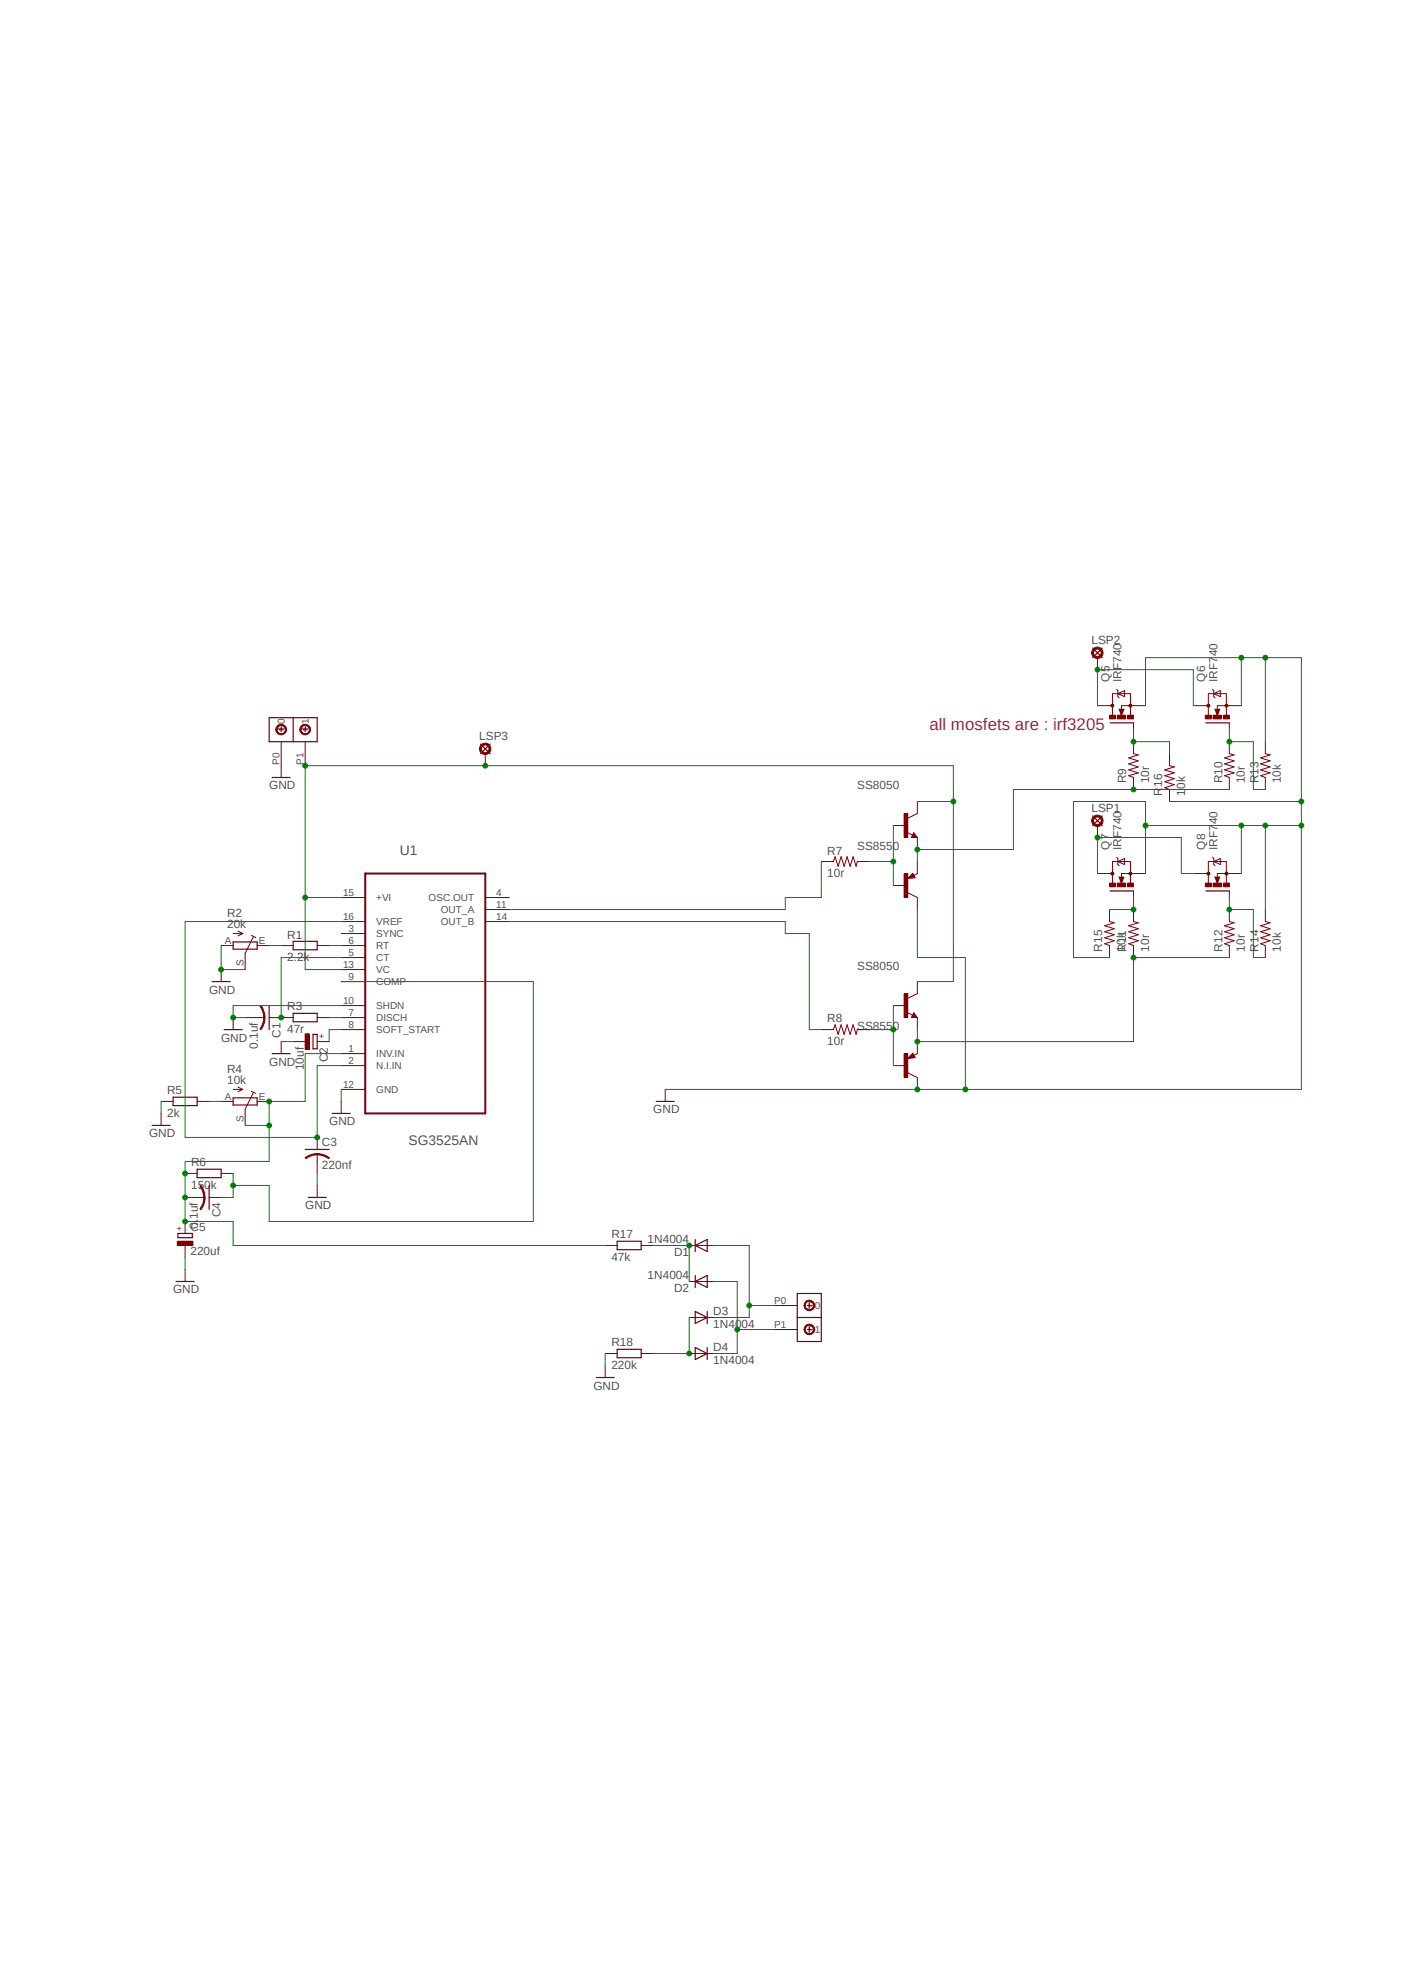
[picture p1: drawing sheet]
<svg xmlns="http://www.w3.org/2000/svg" width="297mm" height="420mm" viewBox="0 0 297 420" stroke-linecap="round" stroke-linejoin="round" font-family="sans-serif">
<path d="M29.8 133.6l246.6 161M276.4 133.6l-246.6 161" fill="none" stroke="#fff" stroke-width=".21"/>
<path d="M77.3 184.8h25.4v50.8h-25.4z" fill="none" stroke="#800000" stroke-width=".42"/>
<g fill="none" stroke="#800000" stroke-width=".21">
<path d="M49.3 197.5h2.1M50.3 197l1.1 .5M51.4 197.5l-1.1 .5M53.2 197.9l.9 .5M53.6 198.2l-1.7 3.5v3.4M72.2 189.9h5.1M72.2 195h5.1M72.2 197.5h5.1M102.7 189.9h5M102.7 195h5M102.7 192.4h5M46.8 200.1h2.5"/>
<path d="M46.8 205.1v2.6M54.4 200.1h2.5M54.4 215.3h1.5M59.5 200.1h2.5M59.5 215.3h2.5M67.1 200.1h2.5M67.1 215.3h2.5M72.2 200.1h5.1M72.2 202.6h5.1M72.2 205.1h5.1M72.2 207.7h5.1M72.2 212.8h5.1"/>
<path d="M72.2 215.3h5.1M72.2 217.8h5.1M72.2 222.9h5.1M72.2 225.5h5.1M72.2 230.5h5.1M72.2 233v2.6"/>
</g>
<path d="M49.3 199.3h5.1v1.5h-5.1zM62 199.2h5.1v1.8h-5.1zM44.9 207.7h3.8M56.9 212.8v5M62 214.4h5.1v1.8h-5.1zM70.3 235.6h3.8" fill="none" stroke="#800000" stroke-width=".25"/>
<path d="M55.8 215.3h.2a3.6 3.6 0 0 1-.8 2.5l-.2-.1a4.1 4.1 0 0 0 .8-2.4z" fill-rule="evenodd" fill="#800000"/>
<path d="M55.8 215.3h.2a3.6 3.6 0 0 1-.8 2.5l-.2-.1a4.1 4.1 0 0 0 .8-2.4z" fill="none" stroke="#800000" stroke-width=".21"/>
<path d="M55 212.9l.2-.1a4 4 0 0 1 .8 2.5h-.2a4.1 4.1 0 0 0-.8-2.4z" fill-rule="evenodd" fill="#800000"/>
<path d="M49.3 215.3v2.5M51.9 215.3h2.5M55 212.9l.2-.1a4 4 0 0 1 .8 2.5h-.2a4.1 4.1 0 0 0-.8-2.4zM56.9 215.3h2.6" fill="none" stroke="#800000" stroke-width=".21"/>
<path d="M47.4 217.8h3.8M66.2 218.9h.9v3h-.9z" fill="none" stroke="#800000" stroke-width=".25"/>
<path d="M64.6 218.7h.8v3.3h-.8z" fill-rule="evenodd" fill="#800000"/>
<g fill="none" stroke="#800000" stroke-width=".21">
<path d="M64.6 218.7h.8v3.3h-.8zM34.1 233h2.5M34.1 235.6v2.5M41.7 233h2.5M46.8 233h2.5M49.3 230.5h2.1M50.3 230l1.1 .5M51.4 230.5l-1.1 .5M53.2 230.9l.9 .5M53.6 231.2l-1.7 3.5v3.4M54.4 233h2.5M59.5 220.4v2.5"/>
<path d="M62 220.4h2.6M67.1 220.4h2.5M67.1 244.2v1.5"/>
</g>
<path d="M32.2 238.1h3.8M36.6 232.2h5.1v1.7h-5.1zM49.3 232.3h5.1v1.5h-5.1zM57.6 222.9h3.8M64.6 243.2h5" fill="none" stroke="#800000" stroke-width=".25"/>
<path d="M67.1 244.1a4.2 4.2 0 0 1 2.6 .9l-.2 .2a4.1 4.1 0 0 0-2.4-.9z" fill-rule="evenodd" fill="#800000"/>
<path d="M67.1 244.1a4.2 4.2 0 0 1 2.6 .9l-.2 .2a4.1 4.1 0 0 0-2.4-.9z" fill="none" stroke="#800000" stroke-width=".21"/>
<path d="M64.6 245a3.9 3.9 0 0 1 2.5-.9v.2a3.9 3.9 0 0 0-2.4 .9z" fill-rule="evenodd" fill="#800000"/>
<path d="M39.2 248.3h2.5M41.7 253.4h1.5M46.8 248.3h2.5M64.6 245a3.9 3.9 0 0 1 2.5-.9v.2a3.9 3.9 0 0 0-2.4 .9zM67.1 240.7v2.5M67.1 245.7v2.6M67.1 250.8v2.6" fill="none" stroke="#800000" stroke-width=".21"/>
<path d="M41.7 247.4h5.1v1.8h-5.1zM44.2 250.8v5.1M65.2 253.4h3.8" fill="none" stroke="#800000" stroke-width=".25"/>
<path d="M43.1 253.4h.3a4.2 4.2 0 0 1-.9 2.5l-.2-.1a3.8 3.8 0 0 0 .8-2.4z" fill-rule="evenodd" fill="#800000"/>
<path d="M43.1 253.4h.3a4.2 4.2 0 0 1-.9 2.5l-.2-.1a3.8 3.8 0 0 0 .8-2.4z" fill="none" stroke="#800000" stroke-width=".21"/>
<path d="M42.3 251l.2-.2 .2 .3a3.7 3.7 0 0 1 .6 2.3h-.2a3.9 3.9 0 0 0-.8-2.4z" fill-rule="evenodd" fill="#800000"/>
<path d="M39.2 253.4h2.5M42.3 251l.2-.2 .2 .3a3.7 3.7 0 0 1 .6 2.3h-.2a3.9 3.9 0 0 0-.8-2.4zM44.2 253.4h2.6" fill="none" stroke="#800000" stroke-width=".21"/>
<path d="M37.6 261h3.1v.9h-3.1z" fill="none" stroke="#800000" stroke-width=".25"/>
<path d="M37.5 262.6h3.3v.9h-3.3z" fill-rule="evenodd" fill="#800000"/>
<path d="M191.8 176.1l1.2 .6M193.3 176.2l.8 1h-1.3zM194.1 172.1l-2.1 1M39.2 258.4v2.6M37.5 262.6h3.3v.9h-3.3zM39.2 263.5v2.6M39.2 268.6v2.5" fill="none" stroke="#800000" stroke-width=".21"/>
<path d="M193.3 176.7l.1 .3h-.4l.3-.6 .5 .7h-.8M37.3 271.1h3.8" fill="none" stroke="#800000" stroke-width=".25"/>
<path d="M191.3 172.1h.7v5.1h-.7z" fill-rule="evenodd" fill="#800000"/>
<path d="M189 174.7h2.5M191.3 172.1h.7v5.1h-.7zM194.1 169.6v2.5M194.1 177.2v2.5M191.8 214.2l1.2 .6M193.3 214.3l.8 1h-1.3zM194.1 210.2l-2.1 1" fill="none" stroke="#800000" stroke-width=".21"/>
<path d="M193.3 214.8l.1 .3h-.4l.3-.6 .5 .7h-.8" fill="none" stroke="#800000" stroke-width=".25"/>
<path d="M191.3 210.2h.7v5.1h-.7z" fill-rule="evenodd" fill="#800000"/>
<path d="M192 188.9l2.1 1M193.1 184.8l.5 .9-1.6 .2zM194.1 184.8l-.8 .5M189 212.8h2.5M191.3 210.2h.7v5.1h-.7zM194.1 207.7v2.5M194.1 215.3v2.5" fill="none" stroke="#800000" stroke-width=".21"/>
<path d="M193 185.5h-.3l.3-.3 .3 .4-1 .1 .7-.7 .4 .6" fill="none" stroke="#800000" stroke-width=".25"/>
<path d="M191.3 184.8h.7v5.1h-.7z" fill-rule="evenodd" fill="#800000"/>
<path d="M189 187.4h2.5M191.3 184.8h.7v5.1h-.7zM194.1 182.3v2.5M194.1 189.9v2.5M192 227l2.1 1M193.1 222.8l.5 1-1.6 .2zM194.1 222.9l-.8 .4" fill="none" stroke="#800000" stroke-width=".21"/>
<path d="M193 223.6h-.3l.3-.3 .3 .4-1 .1 .7-.7 .4 .6" fill="none" stroke="#800000" stroke-width=".25"/>
<path d="M191.3 222.9h.7v5.1h-.7z" fill-rule="evenodd" fill="#800000"/>
<g fill="none" stroke="#800000" stroke-width=".21">
<path d="M234.7 149.3h.6M235.3 151.3v-4.5h3.8v4.5M236.2 145.9l.3 .2v1.3l.2 .3M236.5 146.8l1.4-.7v1.3zM236.7 150.1h1l-.5 1.2zM239.8 153v1.4M239.8 149.3h-2.6v.9M173.7 182.3h2.6l.4-1 .6 2 .6-2 .7 2 .6-2 .6 2 .7-2 .6 2 .3-1h2.5M173.7 217.8h2.6l.4-1 .6 2.1 .6-2.1 .7 2.1 .6-2.1 .6 2.1 .7-2.1 .6 2.1 .3-1.1h2.5M189 225.5h2.5M191.3 222.9h.7v5.1h-.7zM194.1 220.4v2.5"/>
<path d="M194.1 228v2.5"/>
</g>
<path d="M234.8 153h5" fill="none" stroke="#800000" stroke-width=".25"/>
<path d="M237 150.2l.2 .9 .3-.9h-.3v.3" fill="none" stroke="#800000" stroke-width=".34"/>
<path d="M238.9 149.1h.5v.4l-.3 .1-.2-.1z" fill-rule="evenodd" fill="#800000"/>
<path d="M238.9 149.1h.5v.4l-.3 .1-.2-.1z" fill="none" stroke="#800000" stroke-width=".21"/>
<path d="M235.1 149.1h.4v.4l-.2 .1-.2-.1z" fill-rule="evenodd" fill="#800000"/>
<path d="M235.1 149.1h.4v.4l-.2 .1-.2-.1z" fill="none" stroke="#800000" stroke-width=".21"/>
<path d="M238.5 151.3h1.3v.8h-1.3z" fill-rule="evenodd" fill="#800000"/>
<path d="M238.5 151.3h1.3v.8h-1.3z" fill="none" stroke="#800000" stroke-width=".21"/>
<path d="M234.7 151.3h1.3v.8h-1.3z" fill-rule="evenodd" fill="#800000"/>
<path d="M234.7 151.3h1.3v.8h-1.3z" fill="none" stroke="#800000" stroke-width=".21"/>
<path d="M236.3 151.3h1.8v.8h-1.8z" fill-rule="evenodd" fill="#800000"/>
<path d="M232.2 149.3h2.5M236.3 151.3h1.8v.8h-1.8zM239.8 149.3h2.5M255 149.3h.6M255.6 151.3v-4.5h3.8v4.5M256.5 145.9l.3 .2v1.3l.2 .3M256.8 146.8l1.3-.7v1.3zM257 150.1h1l-.5 1.2zM260.1 149.3h-2.6v.9M260.1 153v1.4" fill="none" stroke="#800000" stroke-width=".21"/>
<path d="M255.1 153h5" fill="none" stroke="#800000" stroke-width=".25"/>
<path d="M257.3 150.2l.2 .9 .3-.9h-.3v.3" fill="none" stroke="#800000" stroke-width=".34"/>
<path d="M259.2 149.1h.5v.4l-.3 .1-.2-.1z" fill-rule="evenodd" fill="#800000"/>
<path d="M259.2 149.1h.5v.4l-.3 .1-.2-.1z" fill="none" stroke="#800000" stroke-width=".21"/>
<path d="M255.4 149.1h.5v.4l-.3 .1-.2-.1z" fill-rule="evenodd" fill="#800000"/>
<path d="M255.4 149.1h.5v.4l-.3 .1-.2-.1z" fill="none" stroke="#800000" stroke-width=".21"/>
<path d="M258.8 151.3h1.3v.8h-1.3z" fill-rule="evenodd" fill="#800000"/>
<path d="M258.8 151.3h1.3v.8h-1.3z" fill="none" stroke="#800000" stroke-width=".21"/>
<path d="M255 151.3h1.2v.8h-1.2z" fill-rule="evenodd" fill="#800000"/>
<path d="M255 151.3h1.2v.8h-1.2z" fill="none" stroke="#800000" stroke-width=".21"/>
<path d="M256.6 151.3h1.8v.8h-1.8z" fill-rule="evenodd" fill="#800000"/>
<path d="M252.4 149.3h2.6M256.6 151.3h1.8v.8h-1.8zM260.1 149.3h2.5M234.7 184.8h.6M235.3 186.9v-4.6h3.8v4.6M236.2 181.4l.3 .3v1.2l.2 .3M236.5 182.3l1.4-.6v1.2zM236.7 185.6h1l-.5 1.3zM239.8 188.5v1.4M239.8 184.8h-2.6v.9" fill="none" stroke="#800000" stroke-width=".21"/>
<path d="M234.8 188.5h5" fill="none" stroke="#800000" stroke-width=".25"/>
<path d="M237 185.7l.2 .9 .3-.9h-.3v.3" fill="none" stroke="#800000" stroke-width=".34"/>
<path d="M238.9 184.6l.2-.1 .3 .1v.5h-.5z" fill-rule="evenodd" fill="#800000"/>
<path d="M238.9 184.6l.2-.1 .3 .1v.5h-.5z" fill="none" stroke="#800000" stroke-width=".21"/>
<path d="M235.1 184.6l.2-.1 .2 .1v.5h-.4z" fill-rule="evenodd" fill="#800000"/>
<path d="M235.1 184.6l.2-.1 .2 .1v.5h-.4z" fill="none" stroke="#800000" stroke-width=".21"/>
<path d="M238.5 186.9h1.3v.7h-1.3z" fill-rule="evenodd" fill="#800000"/>
<path d="M238.5 186.9h1.3v.7h-1.3z" fill="none" stroke="#800000" stroke-width=".21"/>
<path d="M234.7 186.9h1.3v.7h-1.3z" fill-rule="evenodd" fill="#800000"/>
<path d="M234.7 186.9h1.3v.7h-1.3z" fill="none" stroke="#800000" stroke-width=".21"/>
<path d="M236.3 186.9h1.8v.7h-1.8z" fill-rule="evenodd" fill="#800000"/>
<path d="M232.2 184.8h2.5M236.3 186.9h1.8v.7h-1.8zM239.8 184.8h2.5M255 184.8h.6M255.6 186.9v-4.6h3.8v4.6M256.5 181.4l.3 .3v1.2l.2 .3M256.8 182.3l1.3-.6v1.2zM257 185.6h1l-.5 1.3zM260.1 184.8h-2.6v.9M260.1 188.5v1.4" fill="none" stroke="#800000" stroke-width=".21"/>
<path d="M255.1 188.5h5" fill="none" stroke="#800000" stroke-width=".25"/>
<path d="M257.3 185.7l.2 .9 .3-.9h-.3v.3" fill="none" stroke="#800000" stroke-width=".34"/>
<path d="M259.2 184.6l.2-.1 .3 .1v.5h-.5z" fill-rule="evenodd" fill="#800000"/>
<path d="M259.2 184.6l.2-.1 .3 .1v.5h-.5z" fill="none" stroke="#800000" stroke-width=".21"/>
<path d="M255.4 184.6l.2-.1 .3 .1v.5h-.5z" fill-rule="evenodd" fill="#800000"/>
<path d="M255.4 184.6l.2-.1 .3 .1v.5h-.5z" fill="none" stroke="#800000" stroke-width=".21"/>
<path d="M258.8 186.9h1.3v.7h-1.3z" fill-rule="evenodd" fill="#800000"/>
<path d="M258.8 186.9h1.3v.7h-1.3z" fill="none" stroke="#800000" stroke-width=".21"/>
<path d="M255 186.9h1.2v.7h-1.2z" fill-rule="evenodd" fill="#800000"/>
<path d="M255 186.9h1.2v.7h-1.2z" fill="none" stroke="#800000" stroke-width=".21"/>
<path d="M256.6 186.9h1.8v.7h-1.8z" fill-rule="evenodd" fill="#800000"/>
<path d="M239.8 156.9v2.6l1 .2-2 .7 2 .6-2 .6 2 .7-2 .6 2 .6-2 .6 1 .4v2.5M260.1 156.9v2.6l1 .2-2.1 .7 2.1 .6-2.1 .6 2.1 .7-2.1 .6 2.1 .6-2.1 .6 1.1 .4v2.5M267.7 156.9v2.6l1 .2-2 .7 2 .6-2 .6 2 .7-2 .6 2 .6-2 .6 1 .4v2.5M239.8 192.4v2.6l1 .2-2 .7 2 .6-2 .6 2 .7-2 .6 2 .7-2 .6 1 .4v2.5M252.4 184.8h2.6M256.6 186.9h1.8v.7h-1.8zM260.1 184.8h2.5M260.1 192.4v2.6l1 .2-2.1 .7 2.1 .6-2.1 .6 2.1 .7-2.1 .6 2.1 .7-2.1 .6 1.1 .4v2.5M267.7 192.4v2.6l1 .2-2 .7 2 .6-2 .6 2 .7-2 .6 2 .7-2 .6 1 .4v2.5" fill="none" stroke="#800000" stroke-width=".21"/>
<path d="M231.1 172.6l2.1 2.1M233.2 172.6l-2.1 2.1" fill="none" stroke="#800000" stroke-width=".25"/>
<path d="M231.3 172.8a1.21 1.21 0 0 1 1.9 .2 1.21 1.21 0 0 1-.7 1.8 1.21 1.21 0 0 1-1.6-1.1h.4a.81 .81 0 0 1 1.1-.8 .81 .81 0 0 1 .3 1.3 .81 .81 0 0 1-1.3-.2l-.1-.3h-.4z" fill-rule="evenodd" fill="#800000"/>
<path d="M231.3 172.8a1.21 1.21 0 0 1 1.9 .2 1.21 1.21 0 0 1-.7 1.8 1.21 1.21 0 0 1-1.6-1.1h.4a.81 .81 0 0 1 1.1-.8 .81 .81 0 0 1 .3 1.3 .81 .81 0 0 1-1.3-.2l-.1-.3h-.4zM232.2 174.7v2.5" fill="none" stroke="#800000" stroke-width=".21"/>
<path d="M231.1 137.1l2.1 2.1M233.2 137.1l-2.1 2.1" fill="none" stroke="#800000" stroke-width=".25"/>
<path d="M231.3 137.3a1.21 1.21 0 0 1 1.9 .2 1.21 1.21 0 0 1-.7 1.8 1.21 1.21 0 0 1-1.6-1.2h.4a.8 .8 0 0 1 1.1-.8 .8 .8 0 0 1 .3 1.3 .8 .8 0 0 1-1.3-.2l-.1-.3h-.4z" fill-rule="evenodd" fill="#800000"/>
<path d="M231.3 137.3a1.21 1.21 0 0 1 1.9 .2 1.21 1.21 0 0 1-.7 1.8 1.21 1.21 0 0 1-1.6-1.2h.4a.8 .8 0 0 1 1.1-.8 .8 .8 0 0 1 .3 1.3 .8 .8 0 0 1-1.3-.2l-.1-.3h-.4zM232.2 139.2v2.5M247.4 159.5v2.5l1 .3-2 .6 2 .6-2 .6 2 .7-2 .6 2 .6-2 .7 1 .3v2.6M234.7 192.4v2.6l1 .2-2 .7 2 .6-2 .6 2 .7-2 .6 2 .7-2 .6 1 .4v2.5M140.7 230.5v2.5" fill="none" stroke="#800000" stroke-width=".21"/>
<path d="M101.6 157.4l2.1 2.1M103.7 157.4l-2.1 2.1M138.8 233h3.8" fill="none" stroke="#800000" stroke-width=".25"/>
<path d="M101.8 157.6a1.22 1.22 0 0 1 1.9 .2 1.22 1.22 0 0 1-.7 1.8 1.22 1.22 0 0 1-1.6-1.1h.4a.81 .81 0 0 1 1.1-.9 .81 .81 0 0 1 .3 1.3 .81 .81 0 0 1-1.3-.1l-.1-.3h-.4z" fill-rule="evenodd" fill="#800000"/>
<path d="M59.5 156.9v5.1M64.6 156.9v5.1M101.8 157.6a1.22 1.22 0 0 1 1.9 .2 1.22 1.22 0 0 1-.7 1.8 1.22 1.22 0 0 1-1.6-1.1h.4a.81 .81 0 0 1 1.1-.9 .81 .81 0 0 1 .3 1.3 .81 .81 0 0 1-1.3-.1l-.1-.3h-.4zM102.7 159.5v2.5" fill="none" stroke="#800000" stroke-width=".21"/>
<path d="M56.9 151.9h10.2v5h-10.2zM62 151.9v5" fill="none" stroke="#800000" stroke-width=".25"/>
<path d="M58.7 153.6a1.14 1.14 0 0 1 1.8 .2 1.14 1.14 0 0 1-.7 1.7 1.14 1.14 0 0 1-1.5-1.1h.3a.87 .87 0 0 1 1.2-.9 .87 .87 0 0 1 .3 1.4 .87 .87 0 0 1-1.4-.2l-.1-.3h-.3z" fill-rule="evenodd" fill="#800000"/>
<path d="M58.7 153.6a1.14 1.14 0 0 1 1.8 .2 1.14 1.14 0 0 1-.7 1.7 1.14 1.14 0 0 1-1.5-1.1h.3a.87 .87 0 0 1 1.2-.9 .87 .87 0 0 1 .3 1.4 .87 .87 0 0 1-1.4-.2l-.1-.3h-.3z" fill="none" stroke="#800000" stroke-width=".21"/>
<path d="M63.8 153.6a1.14 1.14 0 0 1 1.7 .2 1.14 1.14 0 0 1-.7 1.7 1.14 1.14 0 0 1-1.4-1.1h.3a.87 .87 0 0 1 1.1-.9 .87 .87 0 0 1 .4 1.4 .87 .87 0 0 1-1.4-.2l-.1-.3h-.3z" fill-rule="evenodd" fill="#800000"/>
<g fill="none" stroke="#800000" stroke-width=".21">
<path d="M63.8 153.6a1.14 1.14 0 0 1 1.7 .2 1.14 1.14 0 0 1-.7 1.7 1.14 1.14 0 0 1-1.4-1.1h.3a.87 .87 0 0 1 1.1-.9 .87 .87 0 0 1 .4 1.4 .87 .87 0 0 1-1.4-.2l-.1-.3h-.3zM59.5 162v2.5M128 263.5h2.6M135.6 263.5h2.6M145.8 263.5h5.1M145.8 271.1h5.1M145.8 278.8h5.1M163.6 276.2h5.1M128 286.4h2.6M128 288.9v2.6M135.6 286.4h2.6M145.8 286.4h5.1"/>
<path d="M163.6 281.3h5.1"/>
</g>
<g fill="none" stroke="#800000" stroke-width=".25">
<path d="M59 154.4h.9M59.5 153.9v.9M64.1 154.4h.9M64.6 153.9v.9M57.6 164.5h3.8M130.6 262.6h5v1.8h-5zM147.1 263.5l2.5-1.2v2.5zM147.1 262.3v2.5M147.1 269.9v2.5M147.1 277.5l2.5 1.3-2.5 1.2zM147.1 271.1l2.5-1.2v2.5zM149.6 277.5v2.5"/>
<path d="M168.7 273.7h5v10.1h-5zM168.7 278.8h5M126.2 291.5h3.7M130.6 285.5h5v1.8h-5zM147.1 285.1l2.5 1.3-2.5 1.3zM149.6 285.1v2.6"/>
</g>
<path d="M170.4 275.4a1.13 1.13 0 0 1 1.8 .2 1.13 1.13 0 0 1-.6 1.7 1.13 1.13 0 0 1-1.5-1.1h.2a.88 .88 0 0 1 1.3-.7 .88 .88 0 0 1 .2 1.4 .88 .88 0 0 1-1.4-.3l-.1-.4h-.2z" fill-rule="evenodd" fill="#800000"/>
<path d="M170.4 275.4a1.13 1.13 0 0 1 1.8 .2 1.13 1.13 0 0 1-.6 1.7 1.13 1.13 0 0 1-1.5-1.1h.2a.88 .88 0 0 1 1.3-.7 .88 .88 0 0 1 .2 1.5 .88 .88 0 0 1-1.4-.4l-.1-.4h-.2z" fill="none" stroke="#800000" stroke-width=".21"/>
<path d="M170.4 280.5a1.13 1.13 0 0 1 1.8 .2 1.13 1.13 0 0 1-.6 1.6 1.13 1.13 0 0 1-1.5-1h.2a.88 .88 0 0 1 1.3-.7 .88 .88 0 0 1 .2 1.4 .88 .88 0 0 1-1.4-.4l-.1-.3h-.2z" fill-rule="evenodd" fill="#800000"/>
<path d="M170.4 280.5a1.13 1.13 0 0 1 1.8 .2 1.13 1.13 0 0 1-.6 1.6 1.13 1.13 0 0 1-1.5-1h.2a.88 .88 0 0 1 1.3-.7 .88 .88 0 0 1 .2 1.4 .88 .88 0 0 1-1.4-.4l-.1-.3h-.2z" fill="none" stroke="#800000" stroke-width=".21"/>
<path d="M170.8 276.2h.9M171.2 275.8v.8M170.8 281.3h.9M171.2 280.8v.9" fill="none" stroke="#800000" stroke-width=".25"/>
<path d="M46.8 200.1v5h5.1M56.9 200.1h2.6M69.6 200.1h2.6" fill="none" stroke="#008000" stroke-width=".21"/>
<circle cx="46.8" cy="205.1" r=".51" fill="#008000"/>
<g fill="none" stroke="#008000" stroke-width=".21">
<path d="M72.2 212.8h-22.9v2.5h2.6M72.2 230.5v2.5"/>
<circle cx="46.8" cy="205.1" r=".51"/>
</g>
<circle cx="49.3" cy="215.3" r=".51" fill="#008000"/>
<g fill="none" stroke="#008000" stroke-width=".21">
<path d="M194.1 192.4v10.2h10.1v27.9h-63.5M34.1 233v2.6M59.5 220.4h2.5M67.1 248.3v2.5M39.2 266.1v2.5"/>
<circle cx="49.3" cy="215.3" r=".51"/>
</g>
<circle cx="194.1" cy="230.5" r=".51" fill="#008000"/>
<g fill="none" stroke="#008000" stroke-width=".21">
<path d="M204.2 230.5h71.1"/>
<circle cx="194.1" cy="230.5" r=".51"/>
</g>
<circle cx="204.2" cy="230.5" r=".51" fill="#008000"/>
<g fill="none" stroke="#008000" stroke-width=".21">
<path d="M262.6 174.7v10.1M242.3 184.8v-10.1h25.4v17.7"/>
<circle cx="204.2" cy="230.5" r=".51"/>
</g>
<circle cx="262.6" cy="174.7" r=".51" fill="#008000"/>
<g fill="none" stroke="#008000" stroke-width=".21">
<path d="M267.7 174.7h7.6"/>
<circle cx="262.6" cy="174.7" r=".51"/>
</g>
<circle cx="267.7" cy="174.7" r=".51" fill="#008000"/>
<g fill="none" stroke="#008000" stroke-width=".21">
<path d="M262.6 139.2v10.1M275.3 139.2v35.5M242.3 149.3v-10.1h25.4v17.7"/>
<circle cx="267.7" cy="174.7" r=".51"/>
</g>
<circle cx="262.6" cy="139.1" r=".51" fill="#008000"/>
<g fill="none" stroke="#008000" stroke-width=".21">
<path d="M267.7 139.2h7.6"/>
<circle cx="262.6" cy="139.2" r=".51"/>
</g>
<circle cx="267.7" cy="139.1" r=".51" fill="#008000"/>
<g fill="none" stroke="#008000" stroke-width=".21">
<path d="M275.3 174.7v55.8"/>
<circle cx="267.7" cy="139.2" r=".51"/>
</g>
<circle cx="275.3" cy="174.7" r=".51" fill="#008000"/>
<g fill="none" stroke="#008000" stroke-width=".21">
<path d="M242.3 174.7v-5.1h-15.2v33h7.6"/>
<circle cx="275.3" cy="174.7" r=".51"/>
</g>
<circle cx="242.3" cy="174.7" r=".51" fill="#008000"/>
<g fill="none" stroke="#008000" stroke-width=".21">
<path d="M247.4 169.6h27.9"/>
<circle cx="242.3" cy="174.7" r=".51"/>
</g>
<circle cx="275.3" cy="169.6" r=".51" fill="#008000"/>
<g fill="none" stroke="#008000" stroke-width=".21">
<path d="M69.6 215.3h2.6M72.2 202.6h-12.7v12.7M128 286.4v2.5"/>
<circle cx="275.3" cy="169.6" r=".51"/>
</g>
<circle cx="59.5" cy="215.3" r=".51" fill="#008000"/>
<g fill="none" stroke="#008000" stroke-width=".21">
<path d="M72.2 195h-33v45.7h27.9v-15.2h5.1M72.2 217.8h-2.6v2.6M44.2 233h2.6"/>
<circle cx="59.5" cy="215.3" r=".51"/>
</g>
<circle cx="67.1" cy="240.7" r=".51" fill="#008000"/>
<g fill="none" stroke="#008000" stroke-width=".21">
<path d="M39.2 248.3v10.1"/>
<circle cx="67.1" cy="240.7" r=".51"/>
</g>
<circle cx="39.2" cy="253.4" r=".51" fill="#008000"/>
<g fill="none" stroke="#008000" stroke-width=".21">
<path d="M39.2 245.7v2.6"/>
<circle cx="39.2" cy="253.4" r=".51"/>
</g>
<circle cx="39.2" cy="248.3" r=".51" fill="#008000"/>
<g fill="none" stroke="#008000" stroke-width=".21">
<path d="M64.6 233h-7.7v5.1h-5M39.2 245.7h17.7"/>
<circle cx="39.2" cy="248.3" r=".51"/>
</g>
<circle cx="56.9" cy="233" r=".51" fill="#008000"/>
<g fill="none" stroke="#008000" stroke-width=".21">
<path d="M56.9 238.1v7.6M72.2 222.9h-7.6v10.1"/>
<circle cx="56.9" cy="233" r=".51"/>
</g>
<circle cx="56.9" cy="238.1" r=".51" fill="#008000"/>
<g fill="none" stroke="#008000" stroke-width=".21">
<path d="M39.2 258.4h10.1v5.1h78.7"/>
<circle cx="56.9" cy="238.1" r=".51"/>
</g>
<circle cx="39.2" cy="258.4" r=".51" fill="#008000"/>
<g fill="none" stroke="#008000" stroke-width=".21">
<path d="M72.2 207.7h40.6v50.7h-55.9v-7.6h-7.6M49.3 248.3v5.1h-2.5"/>
<circle cx="39.2" cy="258.4" r=".51"/>
</g>
<circle cx="49.3" cy="250.8" r=".51" fill="#008000"/>
<g fill="none" stroke="#008000" stroke-width=".21">
<path d="M189 174.7v12.7M183.9 182.3h5.1"/>
<circle cx="49.3" cy="250.8" r=".51"/>
</g>
<circle cx="189" cy="182.3" r=".51" fill="#008000"/>
<g fill="none" stroke="#008000" stroke-width=".21">
<path d="M183.9 217.8h5.1M189 212.8v12.7"/>
<circle cx="189" cy="182.3" r=".51"/>
</g>
<circle cx="189" cy="217.8" r=".51" fill="#008000"/>
<g fill="none" stroke="#008000" stroke-width=".21">
<path d="M64.6 162h137.1v45.7h-7.6M194.1 169.6h7.6M107.7 195h58.4v2.5h5.1v20.3h2.5M173.7 182.3v7.6h-7.6v2.5h-58.4"/>
<circle cx="189" cy="217.8" r=".51"/>
</g>
<circle cx="201.7" cy="169.6" r=".51" fill="#008000"/>
<g fill="none" stroke="#008000" stroke-width=".21">
<path d="M64.6 162v43.1h7.6M64.6 189.9h7.6"/>
<circle cx="201.7" cy="169.6" r=".51"/>
</g>
<circle cx="64.6" cy="189.9" r=".51" fill="#008000"/>
<circle cx="64.6" cy="189.9" r=".51" fill="none" stroke="#008000" stroke-width=".21"/>
<circle cx="102.7" cy="162" r=".51" fill="#008000"/>
<circle cx="102.7" cy="162" r=".51" fill="none" stroke="#008000" stroke-width=".21"/>
<circle cx="64.6" cy="162" r=".51" fill="#008000"/>
<g fill="none" stroke="#008000" stroke-width=".21">
<path d="M232.2 149.3v-7.6h20.2v7.6"/>
<circle cx="64.6" cy="162" r=".51"/>
</g>
<circle cx="232.2" cy="141.7" r=".51" fill="#008000"/>
<g fill="none" stroke="#008000" stroke-width=".21">
<path d="M232.2 184.8v-7.6h17.7v7.6h2.5"/>
<circle cx="232.2" cy="141.7" r=".51"/>
</g>
<circle cx="232.2" cy="177.2" r=".51" fill="#008000"/>
<g fill="none" stroke="#008000" stroke-width=".21">
<path d="M239.8 154.4v2.5h7.6v2.6"/>
<circle cx="232.2" cy="177.2" r=".51"/>
</g>
<circle cx="239.8" cy="156.9" r=".51" fill="#008000"/>
<g fill="none" stroke="#008000" stroke-width=".21">
<path d="M260.1 154.4v2.5h5v10.1h2.6"/>
<circle cx="239.8" cy="156.9" r=".51"/>
</g>
<circle cx="260" cy="156.9" r=".51" fill="#008000"/>
<g fill="none" stroke="#008000" stroke-width=".21">
<path d="M239.8 189.9v2.5h-5.1"/>
<circle cx="260" cy="156.9" r=".51"/>
</g>
<circle cx="239.8" cy="192.4" r=".51" fill="#008000"/>
<g fill="none" stroke="#008000" stroke-width=".21">
<path d="M260.1 189.9v2.5h5v10.2h2.6"/>
<circle cx="239.8" cy="192.4" r=".51"/>
</g>
<circle cx="260" cy="192.4" r=".51" fill="#008000"/>
<g fill="none" stroke="#008000" stroke-width=".21">
<path d="M214.4 167h45.7"/>
<circle cx="260" cy="192.4" r=".51"/>
</g>
<circle cx="239.8" cy="167" r=".51" fill="#008000"/>
<g fill="none" stroke="#008000" stroke-width=".21">
<path d="M214.4 167v12.7h-20.3v2.6"/>
<circle cx="239.8" cy="167" r=".51"/>
</g>
<circle cx="194.1" cy="179.7" r=".51" fill="#008000"/>
<g fill="none" stroke="#008000" stroke-width=".21">
<path d="M260.1 202.6h-20.3v17.8"/>
<circle cx="194.1" cy="179.7" r=".51"/>
</g>
<circle cx="239.8" cy="202.6" r=".51" fill="#008000"/>
<g fill="none" stroke="#008000" stroke-width=".21">
<path d="M194.1 217.8v2.6h45.7"/>
<circle cx="239.8" cy="202.6" r=".51"/>
</g>
<circle cx="194.1" cy="220.4" r=".51" fill="#008000"/>
<g fill="none" stroke="#008000" stroke-width=".21">
<path d="M138.2 263.5h7.6v7.6"/>
<circle cx="194.1" cy="220.4" r=".51"/>
</g>
<circle cx="145.8" cy="263.5" r=".51" fill="#008000"/>
<g fill="none" stroke="#008000" stroke-width=".21">
<path d="M145.8 278.8v7.6h-7.6"/>
<circle cx="145.8" cy="263.5" r=".51"/>
</g>
<circle cx="145.8" cy="286.4" r=".51" fill="#008000"/>
<g fill="none" stroke="#008000" stroke-width=".21">
<path d="M150.9 263.5h7.6v15.3h-7.6M158.5 276.2h5.1"/>
<circle cx="145.8" cy="286.4" r=".51"/>
</g>
<circle cx="158.5" cy="276.2" r=".51" fill="#008000"/>
<g fill="none" stroke="#008000" stroke-width=".21">
<path d="M150.9 271.1h5.1v15.3h-5.1M156 281.3h7.6"/>
<circle cx="158.5" cy="276.2" r=".51"/>
</g>
<circle cx="156" cy="281.3" r=".51" fill="#008000"/>
<circle cx="156" cy="281.3" r=".51" fill="none" stroke="#008000" stroke-width=".21"/>
<text font-size="3.6" fill="#800080" x="196.6" y="154.4">all mosfets are : irf3205</text>
<g font-size="2.9" fill="#505050">
<text x="84.6" y="180.8">U1</text>
<text x="86.4" y="242.3">SG3525AN</text>
</g>
<g font-size="2.5" fill="#505050">
<text x="230.9" y="136.2">LSP2</text>
<text x="234.7" y="144.2" transform="rotate(-90 234.7 144.2)">Q5</text>
<text x="237.2" y="144.2" transform="rotate(-90 237.2 144.2)">IRF740</text>
<text x="255" y="144.2" transform="rotate(-90 255 144.2)">Q6</text>
<text x="257.5" y="144.2" transform="rotate(-90 257.5 144.2)">IRF740</text>
<text x="101.4" y="156.5">LSP3</text>
<text x="56.9" y="167">GND</text>
<text x="181.4" y="167">SS8050</text>
<text x="238.3" y="165.8" transform="rotate(-90 238.3 165.8)">R9</text>
<text x="243.1" y="165.8" transform="rotate(-90 243.1 165.8)">10r</text>
<text x="258.6" y="165.8" transform="rotate(-90 258.6 165.8)">R10</text>
<text x="263.4" y="165.8" transform="rotate(-90 263.4 165.8)">10r</text>
<text x="266.2" y="165.8" transform="rotate(-90 266.2 165.8)">R13</text>
<text x="271" y="165.8" transform="rotate(-90 271 165.8)">10k</text>
<text x="230.9" y="171.7">LSP1</text>
<text x="245.9" y="168.3" transform="rotate(-90 245.9 168.3)">R16</text>
<text x="250.7" y="168.3" transform="rotate(-90 250.7 168.3)">10k</text>
<text x="181.4" y="179.7">SS8550</text>
<text x="234.7" y="179.7" transform="rotate(-90 234.7 179.7)">Q7</text>
<text x="237.2" y="179.7" transform="rotate(-90 237.2 179.7)">IRF740</text>
<text x="255" y="179.7" transform="rotate(-90 255 179.7)">Q8</text>
<text x="257.5" y="179.7" transform="rotate(-90 257.5 179.7)">IRF740</text>
<text x="175" y="185.6">10r</text>
<text x="175" y="180.8">R7</text>
<text x="48" y="196.3">20k</text>
<text x="48" y="194.1">R2</text>
<text x="60.7" y="203.4">2.2k</text>
<text x="60.7" y="198.6">R1</text>
<text x="233.2" y="201.3" transform="rotate(-90 233.2 201.3)">R15</text>
<text x="238" y="201.3" transform="rotate(-90 238 201.3)">10k</text>
<text x="238.3" y="201.3" transform="rotate(-90 238.3 201.3)">R11</text>
<text x="243.1" y="201.3" transform="rotate(-90 243.1 201.3)">10r</text>
<text x="258.6" y="201.3" transform="rotate(-90 258.6 201.3)">R12</text>
<text x="263.4" y="201.3" transform="rotate(-90 263.4 201.3)">10r</text>
<text x="266.2" y="201.3" transform="rotate(-90 266.2 201.3)">R14</text>
<text x="271" y="201.3" transform="rotate(-90 271 201.3)">10k</text>
<text x="181.4" y="205.1">SS8050</text>
<text x="44.2" y="210.2">GND</text>
<text x="60.7" y="213.8">R3</text>
<text x="46.8" y="220.4">GND</text>
<text x="54.5" y="221.9" transform="rotate(-90 54.5 221.9)">0.1uf</text>
<text x="59.4" y="219.5" transform="rotate(-90 59.4 219.5)">C1</text>
<text x="60.7" y="218.6">47r</text>
<text x="175" y="221.1">10r</text>
<text x="175" y="216.3">R8</text>
<text x="181.4" y="217.8">SS8550</text>
<text x="48" y="227.1">R4</text>
<text x="56.9" y="225.5">GND</text>
<text x="64.3" y="226.4" transform="rotate(-90 64.3 226.4)">10uf</text>
<text x="69.3" y="224.7" transform="rotate(-90 69.3 224.7)">C2</text>
<text x="35.3" y="231.6">R5</text>
<text x="48" y="229.3">10k</text>
<text x="35.3" y="236.3">2k</text>
<text x="69.6" y="238.1">GND</text>
<text x="138.2" y="235.6">GND</text>
<text x="31.5" y="240.7">GND</text>
<text x="68.1" y="242.6">C3</text>
<text x="40.4" y="251.6">150k</text>
<text x="40.4" y="246.8">R6</text>
<text x="68.1" y="247.4">220nf</text>
<text x="46.7" y="257.6" transform="rotate(-90 46.7 257.6)">C4</text>
<text x="64.6" y="255.9">GND</text>
<text x="40.3" y="260.5">C5</text>
<text x="41.8" y="260" transform="rotate(-90 41.8 260)">0.1uf</text>
<text x="129.3" y="262">R17</text>
<text x="137" y="263">1N4004</text>
<text x="40.3" y="265.6">220uf</text>
<text x="129.3" y="266.8">47k</text>
<text x="142.6" y="265.8">D1</text>
<text x="36.6" y="273.7">GND</text>
<text x="137" y="270.6">1N4004</text>
<text x="142.6" y="273.4">D2</text>
<text x="150.9" y="281">1N4004</text>
<text x="150.9" y="278.3">D3</text>
<text x="129.3" y="284.9">R18</text>
<text x="150.9" y="285.9">D4</text>
<text x="129.3" y="289.7">220k</text>
<text x="150.9" y="288.7">1N4004</text>
<text x="125.5" y="294">GND</text>
</g>
<g font-size="2.1" fill="#505050">
<text x="60.2" y="154.6" transform="rotate(-90 60.2 154.6)">P0</text>
<text x="65.3" y="154.6" transform="rotate(-90 65.3 154.6)">P1</text>
<text x="59.1" y="161.8" transform="rotate(-90 59.1 161.8)">P0</text>
<text x="64.2" y="161.8" transform="rotate(-90 64.2 161.8)">P1</text>
<text x="72.6" y="189.6">15</text>
<text x="79.6" y="190.7">+VI</text>
<text x="90.7" y="190.7">OSC.OUT</text>
<text x="105" y="189.6">4</text>
<text x="72.6" y="194.6">16</text>
<text x="73.7" y="197.2">3</text>
<text x="79.6" y="195.7">VREF</text>
<text x="93.3" y="193.2">OUT_A</text>
<text x="93.3" y="195.7">OUT_B</text>
<text x="105" y="192.1">11</text>
<text x="105" y="194.6">14</text>
<text x="47.6" y="199.7">A</text>
<text x="54.8" y="199.7">E</text>
<text x="73.7" y="199.7">6</text>
<text x="73.7" y="202.3">5</text>
<text x="79.6" y="198.3">SYNC</text>
<text x="79.6" y="200.8">RT</text>
<text x="79.6" y="203.4">CT</text>
<text x="51.5" y="204.3" transform="rotate(-90 51.5 204.3)">S</text>
<text x="72.6" y="204.8">13</text>
<text x="73.7" y="207.3">9</text>
<text x="79.6" y="205.9">VC</text>
<text x="79.6" y="208.4">COMP</text>
<text x="72.6" y="212.4">10</text>
<text x="73.7" y="214.9">7</text>
<text x="79.6" y="213.5">SHDN</text>
<text x="73.7" y="217.5">8</text>
<text x="79.6" y="216.1">DISCH</text>
<text x="79.6" y="218.6">SOFT_START</text>
<text x="73.7" y="222.5">1</text>
<text x="73.7" y="225.1">2</text>
<text x="79.6" y="223.7">INV.IN</text>
<text x="79.6" y="226.2">N.I.IN</text>
<text x="47.6" y="232.7">A</text>
<text x="54.8" y="232.7">E</text>
<text x="72.6" y="230.2">12</text>
<text x="79.6" y="231.3">GND</text>
<text x="51.5" y="237.4" transform="rotate(-90 51.5 237.4)">S</text>
<text x="163.7" y="275.8">P0</text>
<text x="163.7" y="280.9">P1</text>
<text x="171" y="277">P0</text>
<text x="171" y="282.1">P1</text>
</g>
<g font-size="1.8" fill="#800000">
<text x="67.5" y="219.8">+</text>
<text x="38.6" y="260.6" transform="rotate(-90 38.6 260.6)">+</text>
</g>
</svg>
